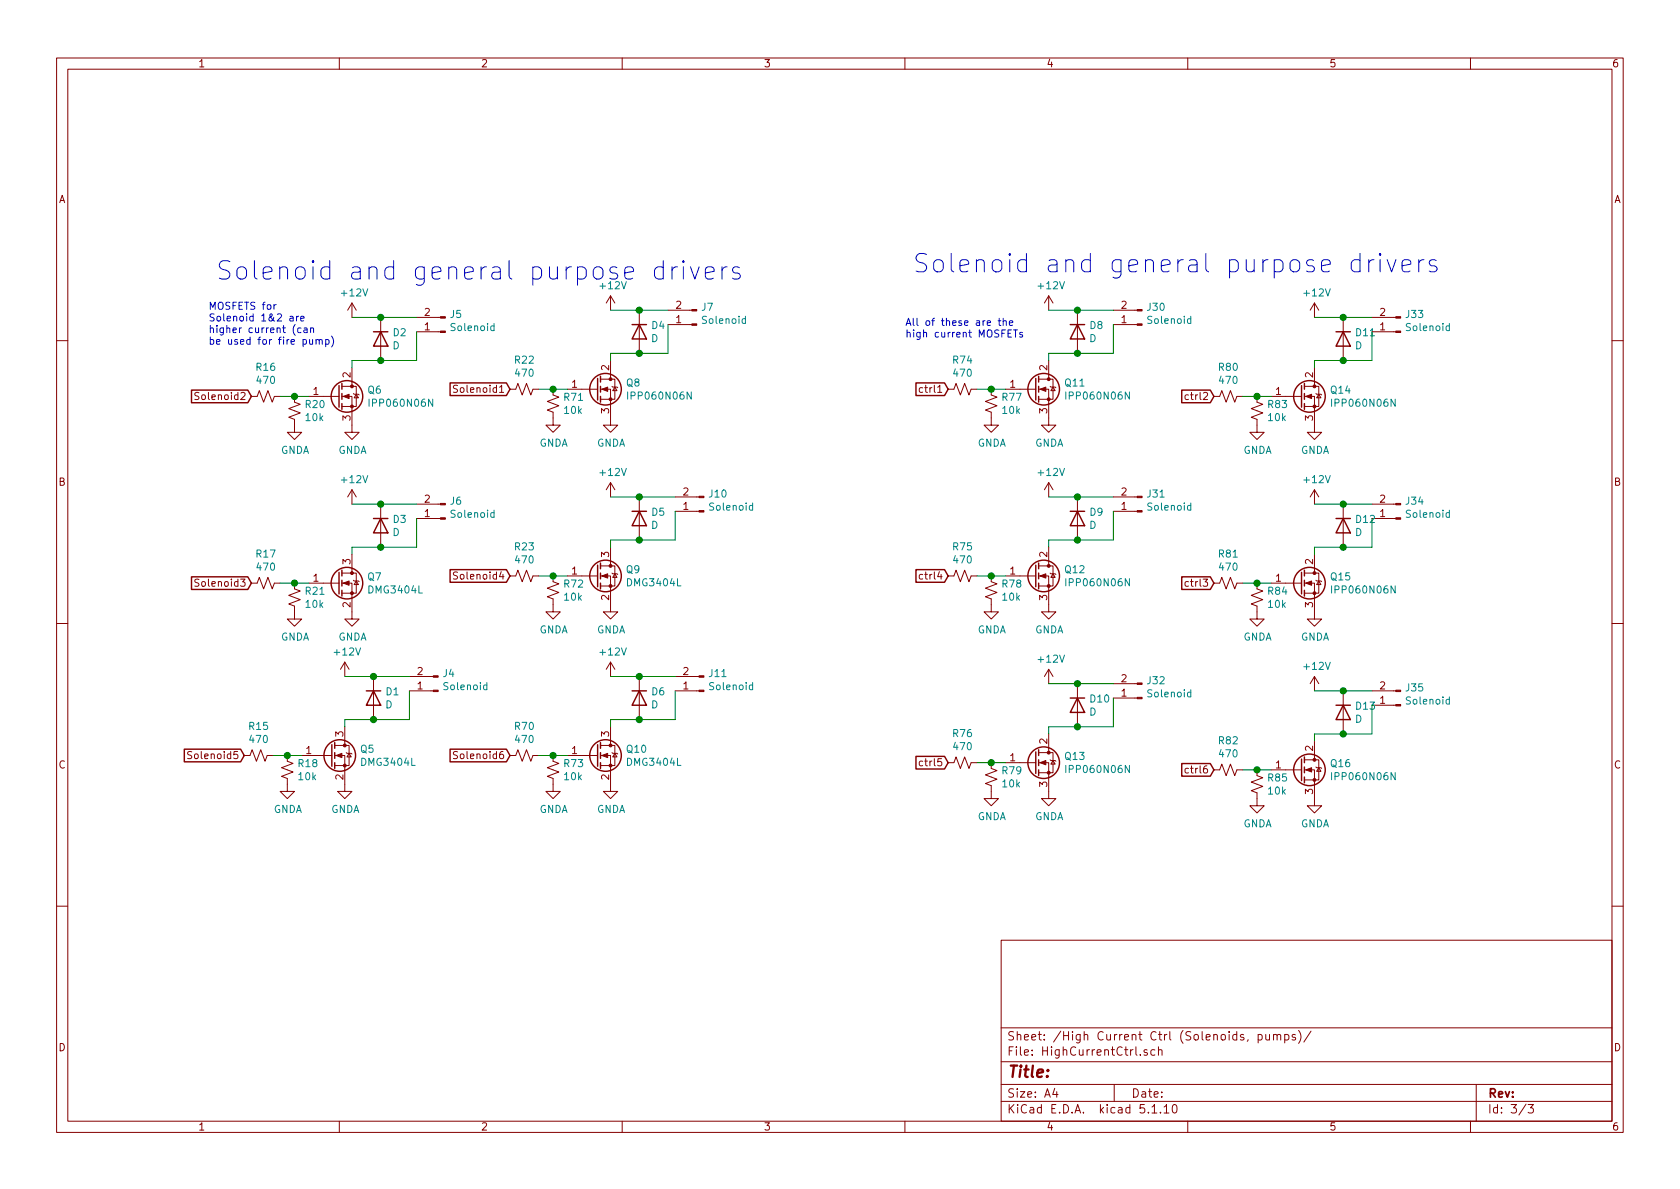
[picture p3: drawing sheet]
<svg xmlns="http://www.w3.org/2000/svg" width="297mm" height="210mm" viewBox="0 0 297 210" stroke-linecap="round" stroke-linejoin="round" font-family="sans-serif">
<g fill="none" stroke="#840000" stroke-width=".18">
<path d="M10 10.3h277v189.9h-277zM12 12.2h273v186.1h-273zM60 10.3v1.9M110 10.3v1.9M160 10.3v1.9M210 10.3v1.9M260 10.3v1.9M62.2 53.6l-.7 1.3M62.2 53.6v2.5M62.2 53.6l.8 1.3M67.3 56.1v7.6M73.7 56.1h4.2"/>
<path d="M73.7 58.7h4.2M107.9 52.3v2.6M107.9 52.3l-.7 1.3M107.9 52.3l.8 1.3M113 54.9v7.6M118.1 54.9h4.2M118.1 57.4h4.2M185.4 52.3v2.6M185.4 52.3l-.7 1.3M185.4 52.3l.8 1.3M190.5 54.9v7.6M196.8 54.9h4.3"/>
<path d="M196.8 57.4h4.3M232.4 53.6l-.8 1.3M232.4 53.6v2.5M232.4 53.6l.8 1.3M237.5 56.1v7.6M242.6 56.1h4.2M242.6 58.7h4.2M10 60.2h2M35.2 69.5l-.5-.1-.2 .1v.4l.6 .2 .1 .3-.3 .3-.5-.1M44.4 70.1h1.1l.3-1 .8 2 .8-2 .7 2 .4-1h1M52.1 70.1v1l1 .4-2 .8 2 .7-2 .8 1 .4v2.2h1.2l-1.2 1.3-1.3-1.3h1.3M54.6 70.1h5.3"/>
<path d="M60.5 70.1h1.7v6.3h1.3l-1.3 1.3-1.2-1.3h1.2M60.5 68.3h2.5v3.6h-2.5M62.2 65v3.3M62.5 69.6l.1 .1h.8l.1 .1M63 69.7l.4 .7h-.8zM80.9 68.2l-.5-.1-.2 .1v.4l.6 .3 .1 .3-.3 .2-.4-.1M90.2 68.8h1l.4-1 .7 2 .8-2 .8 2 .3-1h1M97.8 68.8v1l1 .4-2 .8 2 .7-2 .8 1 .4v2.3h1.3l-1.3 1.2-1.3-1.2h1.3M100.3 68.8h5.4M106.2 68.8h1.7v6.4h1.3l-1.3 1.2-1.2-1.2h1.2M106.2 67.1h2.5v3.5h-2.5M107.9 63.7v3.4"/>
<path d="M108.2 68.3l.1 .1h.8l.1 .2M108.7 68.4l.4 .7h-.8zM163.1 68.6l-.3-.1-.3 .3 .2 .5h.4M167.6 68.8h1.1l.3-1 .8 2 .8-2 .7 2 .4-1h1M175.3 68.8v1l1 .4-2.1 .8 2.1 .7-2.1 .8 1.1 .4v2.3h1.2l-1.2 1.2-1.3-1.2h1.3M177.8 68.8h5.3M183.6 68.8h1.8v6.4h1.3l-1.3 1.2-1.3-1.2h1.3M183.6 67.1h2.6v3.5h-2.6M185.4 63.7v3.4M185.7 68.3l.1 .1h.8l.1 .2M186.2 68.4l.4 .7h-.8zM210.1 69.9l-.3-.1-.3 .2 .2 .6h.4"/>
<path d="M214.6 70.1h1l.4-1 .8 2 .8-2 .7 2 .4-1h1M222.2 70.1v1l1.1 .4-2.1 .8 2.1 .7-2.1 .8 1 .4v2.2h1.3l-1.3 1.3-1.2-1.3h1.2M224.8 70.1h5.3M230.6 70.1h1.8v6.3h1.3l-1.3 1.3-1.3-1.3h1.3M230.6 68.3h2.6v3.6h-2.6M232.4 65v3.3M232.7 69.6l.1 .1h.8l.1 .1M233.2 69.7l.4 .7h-.8zM285 60.2h2M62.2 86.6v2.5M62.2 98v3.3M62.2 86.6l-.7 1.3"/>
<path d="M62.2 86.6l.8 1.3M67.3 89.1v7.7M73.7 89.1h4.2M73.7 91.7h4.2M107.9 85.3v2.6M107.9 96.8v3.3M107.9 85.3l-.7 1.3M107.9 85.3l.8 1.3M113 87.9v7.6M119.4 87.9h4.2M119.4 90.4h4.2M185.4 85.3v2.6"/>
<path d="M185.4 96.8v3.3M185.4 85.3l-.7 1.3M185.4 85.3l.8 1.3M190.5 87.9v7.6M196.8 87.9h4.3M196.8 90.4h4.3M232.4 86.6v2.5M232.4 98v3.3M232.4 86.6l-.8 1.3M232.4 86.6l.8 1.3M237.5 89.1v7.7M242.6 89.1h4.2"/>
<path d="M242.6 91.7h4.2M10 110.3h2M35.2 102.5l-.5-.1-.2 .1v.4l.6 .2 .1 .3-.3 .3-.5-.1M44.4 103.1h1.1l.3-1 .8 2 .8-2 .7 2 .4-1h1M52.1 103.1v1l1 .4-2 .8 2 .7-2 .8 1 .4v2.3h1.2l-1.2 1.2-1.3-1.2h1.3M54.6 103.1h5.3M60.5 103.1h1.7v6.4h1.3l-1.3 1.2-1.2-1.2h1.2M60.5 101.3h2.5v3.6h-2.5M61 117.1l-.8 1.3M61 117.1v2.5M61 117.1l.7 1.3M62.5 102.6l.1 .1h.8l.1 .2"/>
<path d="M63 102.7l.4 .7h-.8zM66 119.6v7.6M72.4 119.6h4.2M80.9 101.2l-.5-.1-.2 .2v.3l.6 .3 .1 .3-.3 .2h-.4M90.2 101.8h1l.4-1 .7 2.1 .8-2.1 .8 2.1 .3-1.1h1M97.8 101.8v1.1l1 .3-2 .8 2 .8-2 .7 1 .4v2.3h1.3l-1.3 1.3-1.3-1.3h1.3M100.3 101.8h5.4M106.2 101.8h1.7v6.4h1.3l-1.3 1.3-1.2-1.3h1.2M106.2 100.1h2.5v3.5h-2.5M107.9 117.1v2.5M107.9 117.1l-.7 1.3M107.9 117.1l.8 1.3"/>
<path d="M108.2 101.3l.1 .2h.8l.1 .1M108.7 101.5l.4 .6h-.8zM113 119.6v7.6M119.4 119.6h4.2M163.1 101.6h-.3l-.3 .2 .2 .6h.4M167.6 101.8h1.1l.3-1 .8 2.1 .8-2.1 .7 2.1 .4-1.1h1M175.3 101.8v1.1l1 .3-2.1 .8 2.1 .8-2.1 .7 1.1 .4v2.3h1.2l-1.2 1.3-1.3-1.3h1.3M177.8 101.8h5.3M183.6 101.8h1.8v6.4h1.3l-1.3 1.3-1.3-1.3h1.3M183.6 100.1h2.6v3.5h-2.6M185.4 118.4l-.7 1.2M185.4 118.4v2.5"/>
<path d="M185.4 118.4l.8 1.2M185.7 101.3l.1 .2h.8l.1 .1M186.2 101.5l.4 .6h-.8zM210.1 102.9l-.3-.1-.3 .3 .2 .5h.4M214.6 103.1h1l.4-1 .8 2 .8-2 .7 2 .4-1h1M222.2 103.1v1l1.1 .4-2.1 .8 2.1 .7-2.1 .8 1 .4v2.3h1.3l-1.3 1.2-1.2-1.2h1.2M224.8 103.1h5.3M230.6 103.1h1.8v6.4h1.3l-1.3 1.2-1.3-1.2h1.3M230.6 101.3h2.6v3.6h-2.6M232.4 119.6v2.6M232.4 119.6l-.8 1.3M232.4 119.6l.8 1.3"/>
<path d="M232.7 102.6l.1 .1h.8l.1 .2M233.2 102.7l.4 .7h-.8zM285 110.3h2M33.9 133l-.5-.1-.2 .1v.4l.6 .2 .1 .3-.2 .3-.5-.1M43.2 133.6h1l.4-1 .7 2 .8-2 .8 2 .3-1h1.1M50.8 133.6v1l1 .4-2 .8 2 .7-2 .8 1 .4v2.2h1.3l-1.3 1.3-1.3-1.3h1.3M53.3 133.6h5.4M59.2 133.6h1.8v6.3h1.2l-1.2 1.3-1.3-1.3h1.3M59.2 131.8h2.5v3.6h-2.5M61 128.5v3.3M61.2 133.1l.1 .1h.8l.1 .1M61.7 133.2l.4 .7h-.8z"/>
<path d="M72.4 122.2h4.2M80.9 133l-.5-.1-.2 .1v.4l.6 .2 .1 .3-.3 .3-.4-.1M90.2 133.6h1l.4-1 .7 2 .8-2 .8 2 .3-1h1M97.8 133.6v1l1 .4-2 .8 2 .7-2 .8 1 .4v2.2h1.3l-1.3 1.3-1.3-1.3h1.3M100.3 133.6h5.4M106.2 133.6h1.7v6.3h1.3l-1.3 1.3-1.2-1.3h1.2M106.2 131.8h2.5v3.6h-2.5M107.9 128.5v3.3M108.2 133.1l.1 .1h.8l.1 .1M108.7 133.2l.4 .7h-.8zM119.4 122.2h4.2M163.1 134.6h-.3l-.3 .2 .2 .6h.4"/>
<path d="M167.6 134.9h1.1l.3-1 .8 2 .8-2 .7 2 .4-1h1M175.3 134.9v1l1 .4-2.1 .7 2.1 .8-2.1 .8 1.1 .3v2.3h1.2l-1.2 1.3-1.3-1.3h1.3M177.8 134.9h5.3M183.6 134.9h1.8v6.3h1.3l-1.3 1.3-1.3-1.3h1.3M183.6 133.1h2.6v3.5h-2.6M185.4 129.8v3.3M185.7 134.4l.1 .1h.8l.1 .1M186.2 134.5l.4 .6h-.8zM190.5 120.9v7.6M196.8 120.9h4.3M196.8 123.4h4.3M210.1 135.9h-.3l-.3 .2 .2 .5h.4"/>
<path d="M214.6 136.1h1l.4-1 .8 2.1 .8-2.1 .7 2.1 .4-1.1h1M222.2 136.1v1.1l1.1 .3-2.1 .8 2.1 .8-2.1 .7 1 .4v2.3h1.3l-1.3 1.3-1.2-1.3h1.2M224.8 136.1h5.3M230.6 136.1h1.8v6.4h1.3l-1.3 1.3-1.3-1.3h1.3M230.6 134.4h2.6v3.5h-2.6M232.4 131.1v3.3M232.7 135.6l.1 .2h.8l.1 .1M233.2 135.8l.4 .6h-.8zM237.5 122.2v7.6M242.6 122.2h4.2M242.6 124.7h4.2M10 160.2h2"/>
<path d="M177 166.3h108v32h-108zM285 160.2h2M60 198.3v1.9M110 198.3v1.9M160 198.3v1.9M177 194.8h108M177 191.8h108M177 187.8h108M177 181.8h108M186.5 192.5l-.4 1h1M186.8 193v1M197 191.8v3"/>
<path d="M201.6 186.5v.1M202.8 185.7l-.3-.1-.2 .2v.2l.5 .2v.3h-.5M203.7 195.8l.4-.5v1.5M203.7 196.8h.8M204.2 185.7l-.4-.1-.3 .3 .1 .6h.6M204.8 185.7l.3-.1 .3 .1 .1 .9M204.8 185.1v1.5M205.2 196.7v.1M205.8 195.8l.4-.5v1.5M205.8 196.8h.9M207.5 195.4l.2-.1a.94 .94 0 0 1 0 1.5h-.1a1 1 0 0 1-.1-1.4zM210 198.3v1.9"/>
<path d="M222.5 183l.4-.1 .3 .3-.2 .6h-.5M222.5 182.9v1.5M223.8 182.9v.8a.39 .39 0 0 0 .7 .1M224.5 182.9v1M225.2 183.1l.2-.2 .3 .1 .1 .9M225.2 182.9v1M225.8 183.1a.34 .34 0 0 1 .3-.2 .34 .34 0 0 1 .3 .2v.8M227.2 183l.4-.1 .3 .3-.1 .6-.2 .1-.4-.1M227.2 182.9v1.5M229 183l-.3-.1-.3 .2 .1 .3 .5 .1v.3h-.6M229.6 182.2a1.71 1.71 0 0 1 0 2.3M231.8 182.3l-1.3 2"/>
<path d="M260 198.3v1.9M261 191.8v6.5M269.8 195.2l-1.2 2M270.2 195.3h.9l-.5 .6 .4 .1v.7l-.2 .1-.6-.1"/>
</g>
<g fill="none" stroke="#840000" stroke-width=".25">
<path d="M66 58.7h2.6M67.3 58.7l1.3 2.5h-2.6zM111.8 57.4h2.5M113 57.4l1.3 2.5h-2.5zM189.2 57.4h2.6M190.5 57.4l1.3 2.5h-2.6zM236.2 58.7h2.6M237.5 58.7l1.3 2.5h-2.6zM33.9 69h9.9l.6 1.1-.6 1.1h-9.9zM59.9 68.2v3.8M60.5 67.8v1M60.5 69.6v1"/>
<path d="M60.5 71.4v1M79.6 67.7h9.9l.7 1.1-.7 1.1h-9.9zM105.7 66.9v3.8M106.2 66.5v1.1M106.2 68.3v1M106.2 70.1v1M162 67.7h5l.6 1.1-.6 1.1h-5zM183.1 66.9v3.8M183.6 66.5v1.1M183.6 68.3v1M183.6 70.1v1M208.9 69h5.1l.6 1.1-.6 1.1h-5.1z"/>
<path d="M230.1 68.2v3.8M230.6 67.8v1M230.6 69.6v1M230.6 71.4v1M66 91.7h2.6M67.3 91.7l1.3 2.5h-2.6zM105.7 99.9v3.9M106.2 99.6v1M111.8 90.4h2.5M113 90.4l1.3 2.6h-2.5zM183.1 99.9v3.9M183.6 99.6v1"/>
<path d="M189.2 90.4h2.6M190.5 90.4l1.3 2.6h-2.6zM236.2 91.7h2.6M237.5 91.7l1.3 2.5h-2.6zM33.9 102h9.9l.6 1.1-.6 1.1h-9.9zM59.9 101.2v3.8M60.5 100.8v1M60.5 102.6v1M60.5 104.4v1M79.6 100.7h9.9l.7 1.1-.7 1.2h-9.9zM106.2 101.3v1.1M106.2 103.1v1"/>
<path d="M162 100.7h5l.6 1.1-.6 1.2h-5zM183.6 101.3v1.1M183.6 103.1v1M208.9 102h5.1l.6 1.1-.6 1.1h-5.1zM230.1 101.2v3.8M230.6 100.8v1M230.6 102.6v1M230.6 104.4v1M32.6 132.5h9.9l.7 1.1-.7 1.1h-9.9zM58.7 131.7v3.8M59.2 131.3v1M59.2 133.1v1"/>
<path d="M59.2 134.9v1M64.8 122.2h2.5M66 122.2l1.3 2.5h-2.5zM79.6 132.5h9.9l.7 1.1-.7 1.1h-9.9zM105.7 131.7v3.8M106.2 131.3v1M106.2 133.1v1M106.2 134.9v1M111.8 122.2h2.5M113 122.2l1.3 2.5h-2.5zM162 133.8h5l.6 1.1-.6 1.1h-5zM183.1 133v3.8"/>
<path d="M183.6 132.6v1M183.6 134.4v1M183.6 136.1v1.1M189.2 123.4h2.6M190.5 123.4l1.3 2.6h-2.6zM208.9 135h5.1l.6 1.1-.6 1.2h-5.1zM230.1 134.2v3.8M230.6 133.9v1M230.6 135.6v1M230.6 137.4v1M236.2 124.7h2.6M237.5 124.7l1.3 2.5h-2.6z"/>
<circle cx="61.3" cy="70.1" r="2.79"/>
<circle cx="107.1" cy="68.8" r="2.79"/>
<circle cx="184.5" cy="68.8" r="2.79"/>
<circle cx="231.5" cy="70.1" r="2.79"/>
<circle cx="61.3" cy="103.1" r="2.79"/>
<circle cx="107.1" cy="101.8" r="2.79"/>
<circle cx="184.5" cy="101.8" r="2.79"/>
<circle cx="231.5" cy="103.1" r="2.79"/>
<circle cx="60.1" cy="133.6" r="2.79"/>
<circle cx="107.1" cy="133.6" r="2.79"/>
<circle cx="184.5" cy="134.9" r="2.79"/>
<circle cx="231.5" cy="136.1" r="2.79"/>
</g>
<g fill="#840000" stroke="#840000" stroke-width=".18">
<path d="M106.4 101.8l1-.3v.7z"/>
<path d="M106.4 133.6l1-.4v.8z"/>
<path d="M246.8 89h.8v.3h-.8z"/>
<path d="M246.8 91.6h.8v.2h-.8z"/>
<path d="M123.6 87.8h.9v.2h-.9z"/>
<path d="M123.6 90.3h.9v.2h-.9z"/>
<path d="M201.1 120.8h.8v.2h-.8z"/>
<path d="M201.1 123.3h.8v.3h-.8z"/>
<path d="M122.3 54.7h.9v.3h-.9z"/>
<path d="M122.3 57.3h.9v.2h-.9z"/>
<path d="M201.1 87.8h.8v.2h-.8z"/>
<path d="M201.1 90.3h.8v.2h-.8z"/>
<path d="M246.8 56h.8v.3h-.8z"/>
<path d="M246.8 58.5h.8v.3h-.8z"/>
<path d="M230.9 70.1l1-.4v.8z"/>
<path d="M183.9 68.8l1-.4v.8z"/>
<path d="M123.6 119.5h.9v.3h-.9z"/>
<path d="M123.6 122h.9v.3h-.9z"/>
<path d="M201.1 54.7h.8v.3h-.8z"/>
<path d="M201.1 57.3h.8v.2h-.8z"/>
<path d="M183.9 101.8l1-.3v.7z"/>
<path d="M230.9 103.1l1-.4v.8z"/>
<path d="M59.4 133.6l1.1-.4v.8z"/>
<path d="M77.9 89h.8v.3h-.8z"/>
<path d="M77.9 91.6h.8v.2h-.8z"/>
<path d="M77.9 56h.8v.3h-.8z"/>
<path d="M77.9 58.5h.8v.3h-.8z"/>
<path d="M246.8 122h.8v.3h-.8z"/>
<path d="M246.8 124.6h.8v.2h-.8z"/>
<path d="M60.7 103.1l1-.4v.8z"/>
<path d="M60.7 70.1l1-.4v.8z"/>
<path d="M106.4 68.8l1-.4v.8z"/>
<path d="M183.9 134.9l1-.4v.7z"/>
<path d="M230.9 136.1l1-.3v.7z"/>
<path d="M76.6 119.5h.9v.3h-.9z"/>
<path d="M76.6 122h.9v.3h-.9z"/>
<circle cx="107.9" cy="103.6" r=".25"/>
<circle cx="107.9" cy="100.1" r=".25"/>
<circle cx="107.9" cy="135.4" r=".25"/>
<circle cx="107.9" cy="131.8" r=".25"/>
<circle cx="232.4" cy="71.9" r=".25"/>
<circle cx="232.4" cy="68.3" r=".25"/>
<circle cx="185.4" cy="70.6" r=".25"/>
<circle cx="185.4" cy="67.1" r=".25"/>
<circle cx="185.4" cy="103.6" r=".25"/>
<circle cx="185.4" cy="100.1" r=".25"/>
<circle cx="232.4" cy="104.9" r=".25"/>
<circle cx="232.4" cy="101.3" r=".25"/>
<circle cx="61" cy="135.4" r=".25"/>
<circle cx="61" cy="131.8" r=".25"/>
<circle cx="62.2" cy="104.9" r=".25"/>
<circle cx="62.2" cy="101.3" r=".25"/>
<circle cx="62.2" cy="71.9" r=".25"/>
<circle cx="62.2" cy="68.3" r=".25"/>
<circle cx="107.9" cy="70.6" r=".25"/>
<circle cx="107.9" cy="67.1" r=".25"/>
<circle cx="185.4" cy="136.6" r=".25"/>
<circle cx="185.4" cy="133.1" r=".25"/>
<circle cx="232.4" cy="137.9" r=".25"/>
<circle cx="232.4" cy="134.4" r=".25"/>
</g>
<g fill="none" stroke="#008484" stroke-width=".18">
<path d="M87.4 57.7l-.4-.1-.2 .3 .1 .5h.5M87.4 57.2v1.3M131.8 56.4h-.4l-.2 .2 .1 .5h.5M131.8 55.9v1.3M210.5 56.4h-.3l-.2 .2 .1 .5h.4M210.5 55.9v1.3M256.3 57.7l-.4-.1-.2 .3 .1 .5h.5M256.3 57.2v1.3M65.3 70.6v1.3M111 69.3v1.3M188.4 69.3v1.3M235.4 70.6v1.3"/>
<path d="M87.4 90.7l-.4-.1-.2 .3 .1 .5h.5M87.4 90.2v1.3M133.1 89.4h-.4l-.2 .2 .1 .6h.5M133.1 88.9v1.3M210.5 89.4h-.3l-.2 .2 .1 .6h.4M210.5 88.9v1.3M256.3 90.7l-.4-.1-.2 .3 .1 .5h.5M256.3 90.2v1.3M188.4 102.3v1.3M235.4 103.6v1.3M86.1 121.2l-.4-.1-.2 .3 .1 .5h.5M86.1 120.7v1.3"/>
<path d="M133.1 121.2l-.4-.1-.2 .3 .1 .5h.5M133.1 120.7v1.3M188.4 135.4v1.2M210.5 122.4h-.3l-.2 .2 .1 .6h.4M210.5 122v1.2M235.4 136.6v1.3M256.3 123.7h-.4l-.2 .2 .1 .6h.5M256.3 123.2v1.3"/>
</g>
<g fill="none" stroke="#008400" stroke-width=".18">
<path d="M62.2 56.1h11.5M73.7 58.7v5h-11.5v1.3M107.9 54.9h10.2M118.1 57.4v5.1h-10.2v1.2M185.4 54.9h11.4M196.8 57.4v5.1h-11.4v1.2M232.4 56.1h10.2M242.6 58.7v5h-10.2v1.3M49.5 70.1h5.1M95.2 68.8h5.1M172.7 68.8h5.1M219.7 70.1h5.1"/>
<path d="M62.2 89.1h11.5M73.7 91.7v5.1h-11.5v1.2M107.9 87.9h11.5M119.4 90.4v5.1h-11.5v1.3M185.4 87.9h11.4M196.8 90.4v5.1h-11.4v1.3M232.4 89.1h10.2M242.6 91.7v5.1h-10.2v1.2M49.5 103.1h5.1M61 119.6h11.4M95.2 101.8h5.1M107.9 119.6h11.5"/>
<path d="M172.7 101.8h5.1M219.7 103.1h5.1M48.3 133.6h5M72.4 122.2v5h-11.4v1.3M95.2 133.6h5.1M119.4 122.2v5h-11.5v1.3M172.7 134.9h5.1M185.4 120.9h11.4M196.8 123.4v5.1h-11.4v1.3M219.7 136.1h5.1M232.4 122.2h10.2M242.6 124.7v5.1h-10.2v1.3"/>
</g>
<g fill="none" stroke="#0000c2" stroke-width=".18">
<path d="M48.8 53.9l-.4 .2M51.3 56h.5v.8M51.8 56.2l-.4 .1-.2 .2 .1 .2h.5M52.2 57.4a1.47 1.47 0 0 0 0 1.9M52.4 55.9v.9M52.8 55.9l-.4 .3M53.2 56.3l.6-.1-.1-.2-.4-.1-.1 .2v.6h.5M53.2 58h-.3l-.3 .2 .1 .6h.5M53.8 58h.5v.8M54.3 58.3h-.4l-.2 .2 .1 .3h.5M54.9 58.1l.2-.1h.3v.8M54.9 58v.8"/>
<path d="M58.6 59.4a1.4 1.4 0 0 1 0 2M117.3 47.3a1.06 1.06 0 0 0-1.4 .2l-.2 .3v.9l.2 .3a1.06 1.06 0 0 0 1.4 .2M117.3 46.1v3.2M118.8 47.2v2.1M119.8 47.2a.82 .82 0 0 0-1 .6M120.8 46.1l-.1 .2 .1 .1 .2-.1-.2-.2v.3M120.8 47.2v2.1M122.1 47.2l.8 2.1 .7-2.1M124.7 48.3l1.6-.3-.2-.7-.3-.1h-.6l-.3 .1-.2 .3v1.3l.2 .3 .3 .1h.6l.3-.1M127.7 47.2v2.1M128.6 47.2a.82 .82 0 0 0-.9 .6M130.7 47.3l-.3-.1h-.4l-.3 .1-.2 .3 .2 .5 1 .3 .2 .3-.2 .5-.3 .1h-.6l-.3-.1"/>
<path d="M176.5 56.7h.5M176.7 56.3v1.1l.3 .2M177.4 56.8l.2-.1 .3 .1v.8M177.4 56.3v1.3M178.5 57.1l.6-.1-.1-.2-.4-.1-.1 .2v.6h.5M178.8 58.3h-.6v1.3h.6M179.2 58.3h.7M179.6 58.3v1.3M180.8 58.8h-.3l-.2 .1v.2l.5 .2v.3h-.5M240.5 46.1a1.06 1.06 0 0 0-1.4 .1l-.2 .3v1l.2 .3a1.06 1.06 0 0 0 1.4 .1M240.5 44.8v3.3M242 45.9v2.2"/>
<path d="M243 45.9a.82 .82 0 0 0-1 .6M244 44.8l-.1 .2 .1 .2 .2-.2-.2-.2v.4M244 45.9v2.2M245.3 45.9l.7 2.2 .8-2.2M247.9 47l1.6-.3-.2-.6-.3-.2h-.6l-.3 .2-.2 .3v1.2l.2 .3 .3 .2h.6l.3-.2M250.9 45.9v2.2M251.8 45.9a.82 .82 0 0 0-.9 .6M253.9 46.1l-.3-.2h-.4l-.3 .2-.2 .3 .2 .5 1 .3 .2 .3-.2 .4-.3 .2h-.6l-.3-.2M54.7 60l.1 .8 .3 .1 .2-.1M55.3 60v.9M55.9 60.2l.2-.2 .3 .1v.8M55.9 60v.9"/>
<path d="M56.4 60.2l.2-.2 .3 .1 .1 .8M57.6 60.1l.3-.1 .3 .3-.1 .5h-.5M57.6 60v1.3"/>
</g>
<g fill="#008400" stroke="#008400" stroke-width=".25">
<circle cx="237.5" cy="63.7" r=".51"/>
<circle cx="113" cy="62.5" r=".51"/>
<circle cx="190.5" cy="95.5" r=".51"/>
<circle cx="67.3" cy="63.7" r=".51"/>
<circle cx="190.5" cy="62.5" r=".51"/>
<circle cx="113" cy="95.5" r=".51"/>
<circle cx="190.5" cy="128.5" r=".51"/>
<circle cx="237.5" cy="129.8" r=".51"/>
<circle cx="237.5" cy="96.8" r=".51"/>
<circle cx="190.5" cy="54.9" r=".51"/>
<circle cx="66" cy="119.6" r=".51"/>
<circle cx="50.8" cy="133.6" r=".51"/>
<circle cx="67.3" cy="89.1" r=".51"/>
<circle cx="52.1" cy="103.1" r=".51"/>
<circle cx="52.1" cy="70.1" r=".51"/>
<circle cx="67.3" cy="56.1" r=".51"/>
<circle cx="97.8" cy="68.8" r=".51"/>
<circle cx="113" cy="54.9" r=".51"/>
<circle cx="97.8" cy="101.8" r=".51"/>
<circle cx="113" cy="87.9" r=".51"/>
<circle cx="97.8" cy="133.6" r=".51"/>
<circle cx="113" cy="119.6" r=".51"/>
<circle cx="175.3" cy="68.8" r=".51"/>
<circle cx="67.3" cy="96.8" r=".51"/>
<circle cx="222.3" cy="70.1" r=".51"/>
<circle cx="237.5" cy="56.1" r=".51"/>
<circle cx="175.3" cy="101.8" r=".51"/>
<circle cx="190.5" cy="87.9" r=".51"/>
<circle cx="222.3" cy="103.1" r=".51"/>
<circle cx="237.5" cy="89.1" r=".51"/>
<circle cx="175.3" cy="134.9" r=".51"/>
<circle cx="190.5" cy="120.9" r=".51"/>
<circle cx="222.3" cy="136.1" r=".51"/>
<circle cx="237.5" cy="122.2" r=".51"/>
<circle cx="113" cy="127.2" r=".51"/>
<circle cx="66" cy="127.2" r=".51"/>
</g>
<g font-size="4.5" fill="#0000c2">
<text x="38.1" y="49.5">Solenoid and general purpose drivers</text>
<text x="161.3" y="48.3">Solenoid and general purpose drivers</text>
</g>
<text font-size="2.8" fill="#840000" x="178" y="190.5">Title:</text>
<g font-size="2.1" fill="#840000">
<text x="178" y="184">Sheet: /High Current Ctrl (Solenoids, pumps)/</text>
<text x="178" y="186.7">File: HighCurrentCtrl.sch</text>
<text x="178" y="196.9">KiCad E.D.A. kicad 5.1.10</text>
<text x="178" y="194.1">Size: A4</text>
<text x="200" y="194.1">Date:</text>
<text x="263" y="194.1">Rev:</text>
<text x="263" y="196.9">Id: 3/3</text>
</g>
<g font-size="1.8" fill="#840000">
<text x="35" y="11.9">1</text>
<text x="85" y="11.9">2</text>
<text x="135" y="11.9">3</text>
<text x="185" y="11.9">4</text>
<text x="235" y="11.9">5</text>
<text x="285" y="11.9">6</text>
<text x="10.4" y="35.9">A</text>
<text x="285.4" y="35.9">A</text>
<text x="75.1" y="58.4">1</text>
<text x="75.1" y="55.9">2</text>
<text x="119.5" y="57.1">1</text>
<text x="119.5" y="54.6">2</text>
<text x="198.3" y="57.1">1</text>
<text x="198.3" y="54.6">2</text>
<text x="244" y="58.4">1</text>
<text x="244" y="55.9">2</text>
<text x="107.7" y="65.5" transform="rotate(-90 107.7 65.5)">2</text>
<text x="185.2" y="65.5" transform="rotate(-90 185.2 65.5)">2</text>
<text x="35.2" y="70.7">Solenoid2</text>
<text x="55.4" y="69.8">1</text>
<text x="62" y="66.8" transform="rotate(-90 62 66.8)">2</text>
<text x="80.9" y="69.5">Solenoid1</text>
<text x="101.1" y="68.6">1</text>
<text x="163.1" y="69.5">ctrl1</text>
<text x="178.6" y="68.6">1</text>
<text x="210.1" y="70.7">ctrl2</text>
<text x="225.6" y="69.8">1</text>
<text x="232.2" y="66.8" transform="rotate(-90 232.2 66.8)">2</text>
<text x="62" y="74.4" transform="rotate(-90 62 74.4)">3</text>
<text x="107.7" y="73.1" transform="rotate(-90 107.7 73.1)">3</text>
<text x="185.2" y="73.1" transform="rotate(-90 185.2 73.1)">3</text>
<text x="232.2" y="74.4" transform="rotate(-90 232.2 74.4)">3</text>
<text x="10.4" y="85.9">B</text>
<text x="75.1" y="88.9">2</text>
<text x="120.8" y="87.6">2</text>
<text x="198.3" y="87.6">2</text>
<text x="244" y="88.9">2</text>
<text x="285.4" y="85.9">B</text>
<text x="75.1" y="91.4">1</text>
<text x="120.8" y="90.2">1</text>
<text x="198.3" y="90.2">1</text>
<text x="244" y="91.4">1</text>
<text x="62" y="99.8" transform="rotate(-90 62 99.8)">3</text>
<text x="101.1" y="101.6">1</text>
<text x="107.7" y="98.5" transform="rotate(-90 107.7 98.5)">3</text>
<text x="178.6" y="101.6">1</text>
<text x="185.2" y="98.5" transform="rotate(-90 185.2 98.5)">2</text>
<text x="232.2" y="99.8" transform="rotate(-90 232.2 99.8)">2</text>
<text x="35.2" y="103.8">Solenoid3</text>
<text x="55.4" y="102.9">1</text>
<text x="62" y="107.4" transform="rotate(-90 62 107.4)">2</text>
<text x="80.9" y="102.5">Solenoid4</text>
<text x="107.7" y="106.1" transform="rotate(-90 107.7 106.1)">2</text>
<text x="163.1" y="102.5">ctrl4</text>
<text x="185.2" y="106.1" transform="rotate(-90 185.2 106.1)">3</text>
<text x="210.1" y="103.8">ctrl3</text>
<text x="225.6" y="102.9">1</text>
<text x="232.2" y="107.4" transform="rotate(-90 232.2 107.4)">3</text>
<text x="73.8" y="119.4">2</text>
<text x="120.8" y="119.4">2</text>
<text x="73.8" y="121.9">1</text>
<text x="120.8" y="121.9">1</text>
<text x="198.3" y="123.2">1</text>
<text x="198.3" y="120.6">2</text>
<text x="244" y="124.5">1</text>
<text x="244" y="121.9">2</text>
<text x="60.7" y="130.3" transform="rotate(-90 60.7 130.3)">3</text>
<text x="107.7" y="130.3" transform="rotate(-90 107.7 130.3)">3</text>
<text x="185.2" y="131.5" transform="rotate(-90 185.2 131.5)">2</text>
<text x="10.4" y="135.9">C</text>
<text x="33.9" y="134.2">Solenoid5</text>
<text x="54.1" y="133.3">1</text>
<text x="60.7" y="137.9" transform="rotate(-90 60.7 137.9)">2</text>
<text x="80.9" y="134.2">Solenoid6</text>
<text x="101.1" y="133.3">1</text>
<text x="107.7" y="137.9" transform="rotate(-90 107.7 137.9)">2</text>
<text x="163.1" y="135.5">ctrl5</text>
<text x="178.6" y="134.6">1</text>
<text x="210.1" y="136.8">ctrl6</text>
<text x="225.6" y="135.9">1</text>
<text x="232.2" y="132.8" transform="rotate(-90 232.2 132.8)">2</text>
<text x="285.4" y="135.9">C</text>
<text x="185.2" y="139.2" transform="rotate(-90 185.2 139.2)">3</text>
<text x="232.2" y="140.4" transform="rotate(-90 232.2 140.4)">3</text>
<text x="10.4" y="185.9">D</text>
<text x="285.4" y="185.9">D</text>
<text x="35" y="199.9">1</text>
<text x="85" y="199.9">2</text>
<text x="135" y="199.9">3</text>
<text x="185" y="199.9">4</text>
<text x="235" y="199.9">5</text>
<text x="285" y="199.9">6</text>
</g>
<g font-size="1.8" fill="#008484">
<text x="60.5" y="52.4">+12V</text>
<text x="106.2" y="51.1">+12V</text>
<text x="183.7" y="51.1">+12V</text>
<text x="230.7" y="52.4">+12V</text>
<text x="69.5" y="59.5">D2</text>
<text x="79.7" y="56.2">J5</text>
<text x="79.9" y="58.5">Solenoid</text>
<text x="115.3" y="58.2">D4</text>
<text x="124.1" y="55">J7</text>
<text x="124.3" y="57.3">Solenoid</text>
<text x="192.7" y="58.2">D8</text>
<text x="202.9" y="55">J30</text>
<text x="203" y="57.3">Solenoid</text>
<text x="239.8" y="59.5">D11</text>
<text x="248.6" y="56.2">J33</text>
<text x="248.8" y="58.5">Solenoid</text>
<text x="45.4" y="65.6">R16</text>
<text x="69.4" y="61.8">D</text>
<text x="91.1" y="64.3">R22</text>
<text x="115.1" y="60.5">D</text>
<text x="168.6" y="64.3">R74</text>
<text x="192.6" y="60.5">D</text>
<text x="215.5" y="65.6">R80</text>
<text x="239.6" y="61.8">D</text>
<text x="45.5" y="67.9">470</text>
<text x="65.1" y="69.6">Q6</text>
<text x="65.7" y="71.9">IPP060N06N</text>
<text x="91.2" y="66.6">470</text>
<text x="99.8" y="70.9">R71</text>
<text x="110.8" y="68.3">Q8</text>
<text x="111.5" y="70.7">IPP060N06N</text>
<text x="168.7" y="66.6">470</text>
<text x="177.3" y="70.9">R77</text>
<text x="188.4" y="68.3">Q11</text>
<text x="188.9" y="70.7">IPP060N06N</text>
<text x="215.7" y="67.9">470</text>
<text x="235.4" y="69.6">Q14</text>
<text x="235.9" y="71.9">IPP060N06N</text>
<text x="54.1" y="72.2">R20</text>
<text x="54.1" y="74.5">10k</text>
<text x="99.8" y="73.2">10k</text>
<text x="177.3" y="73.2">10k</text>
<text x="224.3" y="72.2">R83</text>
<text x="224.3" y="74.5">10k</text>
<text x="49.6" y="80.3">GNDA</text>
<text x="59.8" y="80.3">GNDA</text>
<text x="95.3" y="79">GNDA</text>
<text x="105.5" y="79">GNDA</text>
<text x="172.8" y="79">GNDA</text>
<text x="183" y="79">GNDA</text>
<text x="219.8" y="80.3">GNDA</text>
<text x="229.9" y="80.3">GNDA</text>
<text x="60.5" y="85.4">+12V</text>
<text x="79.7" y="89.2">J6</text>
<text x="106.2" y="84.2">+12V</text>
<text x="125.5" y="88">J10</text>
<text x="183.7" y="84.2">+12V</text>
<text x="202.9" y="88">J31</text>
<text x="230.7" y="85.4">+12V</text>
<text x="248.6" y="89.2">J34</text>
<text x="69.4" y="94.8">D</text>
<text x="69.5" y="92.5">D3</text>
<text x="79.9" y="91.6">Solenoid</text>
<text x="115.1" y="93.5">D</text>
<text x="115.3" y="91.2">D5</text>
<text x="125.6" y="90.3">Solenoid</text>
<text x="192.6" y="93.5">D</text>
<text x="192.7" y="91.2">D9</text>
<text x="203" y="90.3">Solenoid</text>
<text x="239.6" y="94.8">D</text>
<text x="239.8" y="92.5">D12</text>
<text x="248.8" y="91.6">Solenoid</text>
<text x="45.4" y="98.6">R17</text>
<text x="45.5" y="100.9">470</text>
<text x="91.1" y="97.3">R23</text>
<text x="91.2" y="99.6">470</text>
<text x="110.8" y="101.4">Q9</text>
<text x="168.6" y="97.3">R75</text>
<text x="168.7" y="99.6">470</text>
<text x="188.4" y="101.4">Q12</text>
<text x="215.5" y="98.6">R81</text>
<text x="215.7" y="100.9">470</text>
<text x="54.1" y="105.2">R21</text>
<text x="54.1" y="107.5">10k</text>
<text x="65" y="102.6">Q7</text>
<text x="65.3" y="104.9">DMG3404L</text>
<text x="99.8" y="103.9">R72</text>
<text x="99.8" y="106.2">10k</text>
<text x="111" y="103.7">DMG3404L</text>
<text x="177.3" y="103.9">R78</text>
<text x="177.3" y="106.2">10k</text>
<text x="188.9" y="103.7">IPP060N06N</text>
<text x="224.3" y="105.2">R84</text>
<text x="224.3" y="107.5">10k</text>
<text x="235.4" y="102.6">Q15</text>
<text x="235.9" y="104.9">IPP060N06N</text>
<text x="49.6" y="113.3">GNDA</text>
<text x="59.8" y="113.3">GNDA</text>
<text x="95.3" y="112">GNDA</text>
<text x="105.5" y="112">GNDA</text>
<text x="172.8" y="112">GNDA</text>
<text x="183" y="112">GNDA</text>
<text x="219.8" y="113.3">GNDA</text>
<text x="229.9" y="113.3">GNDA</text>
<text x="59.3" y="115.9">+12V</text>
<text x="78.4" y="119.7">J4</text>
<text x="106.2" y="115.9">+12V</text>
<text x="125.5" y="119.7">J11</text>
<text x="183.7" y="117.2">+12V</text>
<text x="230.7" y="118.5">+12V</text>
<text x="68.1" y="125.3">D</text>
<text x="68.3" y="123">D1</text>
<text x="78.6" y="122">Solenoid</text>
<text x="115.1" y="125.3">D</text>
<text x="115.3" y="123">D6</text>
<text x="125.6" y="122">Solenoid</text>
<text x="192.8" y="124.2">D10</text>
<text x="202.9" y="121">J32</text>
<text x="203" y="123.3">Solenoid</text>
<text x="239.8" y="125.5">D13</text>
<text x="248.6" y="122.3">J35</text>
<text x="248.8" y="124.6">Solenoid</text>
<text x="44.1" y="129.1">R15</text>
<text x="44.2" y="131.4">470</text>
<text x="91.1" y="129.1">R70</text>
<text x="91.2" y="131.4">470</text>
<text x="168.6" y="130.3">R76</text>
<text x="192.6" y="126.5">D</text>
<text x="215.5" y="131.6">R82</text>
<text x="239.6" y="127.8">D</text>
<text x="52.8" y="135.7">R18</text>
<text x="52.9" y="138">10k</text>
<text x="63.8" y="133.1">Q5</text>
<text x="64" y="135.4">DMG3404L</text>
<text x="99.8" y="135.7">R73</text>
<text x="99.8" y="138">10k</text>
<text x="110.9" y="133.1">Q10</text>
<text x="111" y="135.4">DMG3404L</text>
<text x="168.7" y="132.7">470</text>
<text x="177.3" y="136.9">R79</text>
<text x="188.4" y="134.4">Q13</text>
<text x="188.9" y="136.7">IPP060N06N</text>
<text x="215.7" y="133.9">470</text>
<text x="235.4" y="135.7">Q16</text>
<text x="235.9" y="138">IPP060N06N</text>
<text x="48.3" y="143.8">GNDA</text>
<text x="58.5" y="143.8">GNDA</text>
<text x="95.3" y="143.8">GNDA</text>
<text x="105.5" y="143.8">GNDA</text>
<text x="177.3" y="139.2">10k</text>
<text x="224.3" y="138.2">R85</text>
<text x="224.3" y="140.5">10k</text>
<text x="172.8" y="145">GNDA</text>
<text x="183" y="145">GNDA</text>
<text x="219.8" y="146.3">GNDA</text>
<text x="229.9" y="146.3">GNDA</text>
</g>
<g font-size="1.8" fill="#0000c2">
<text x="36.8" y="54.8">MOSFETS for</text>
<text x="36.8" y="56.8">Solenoid 1&amp;2 are</text>
<text x="36.8" y="58.9">higher current (can</text>
<text x="160" y="57.6">All of these are the</text>
<text x="160" y="59.7">high current MOSFETs</text>
<text x="36.8" y="61">be used for fire pump)</text>
</g>
</svg>
